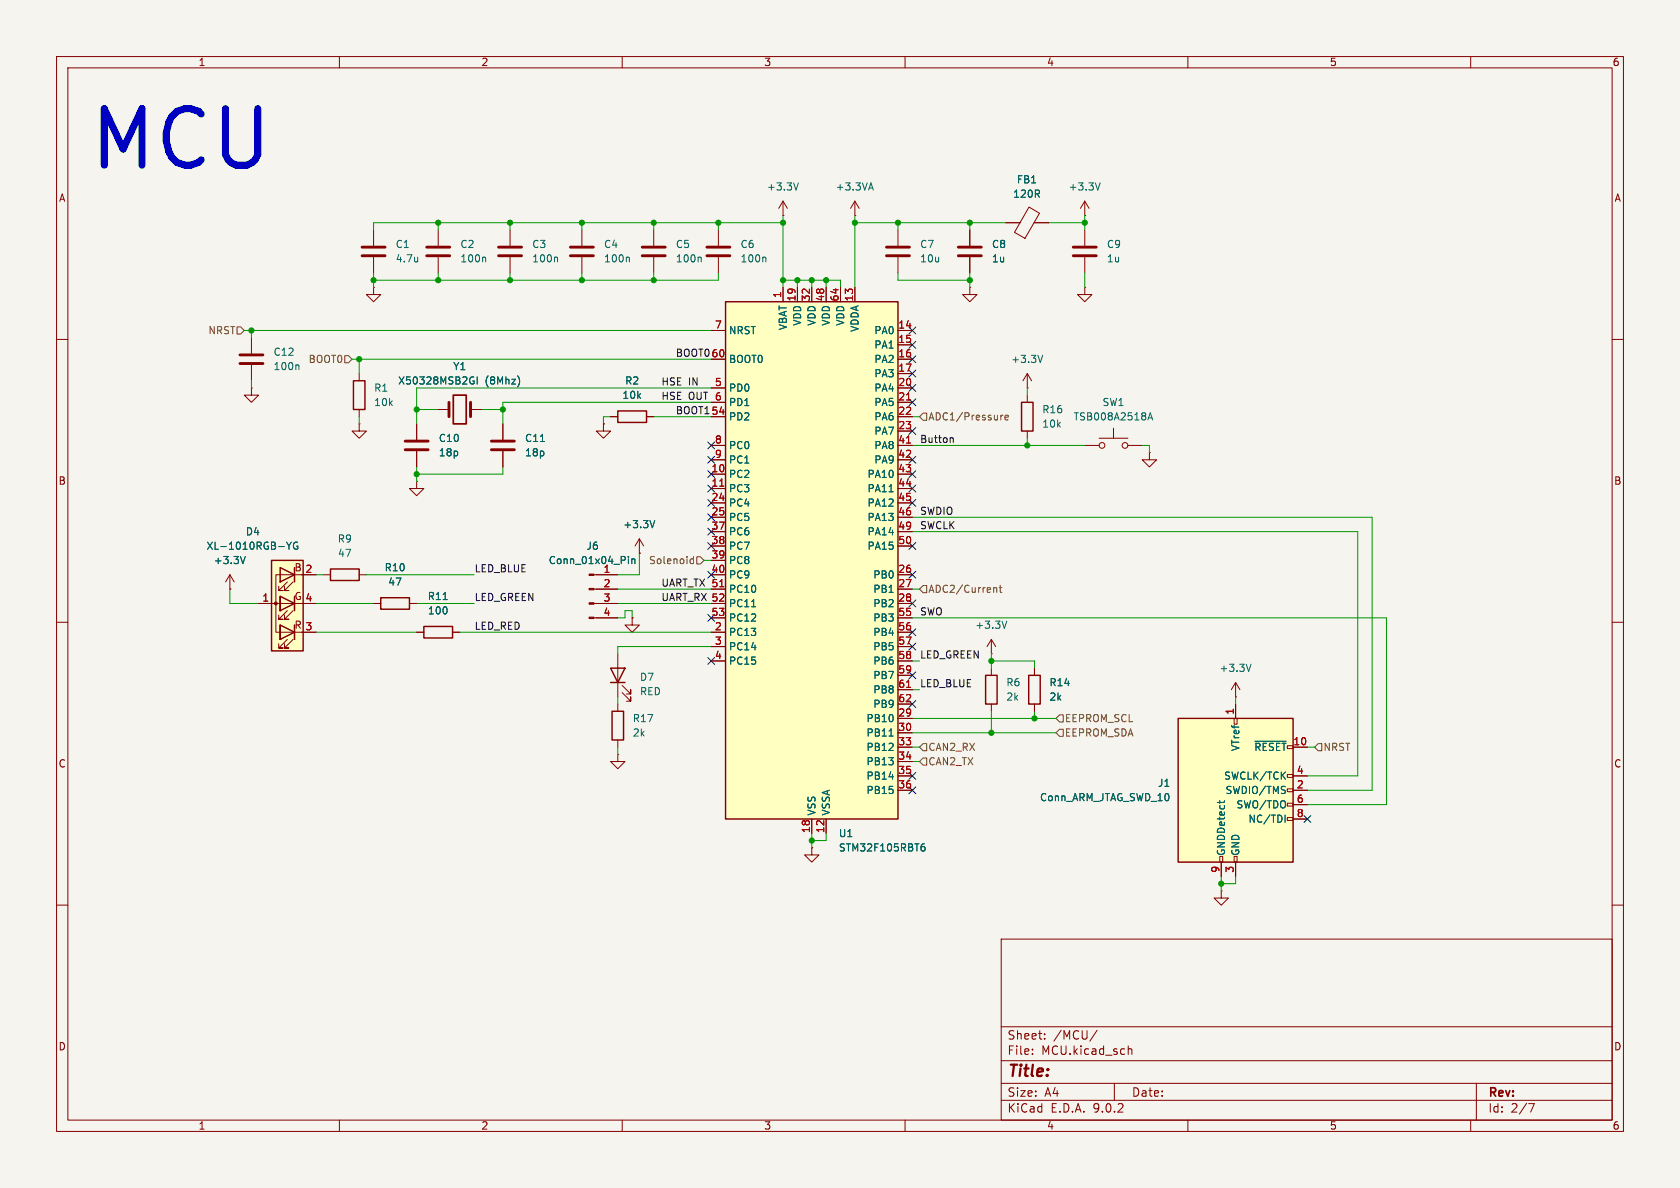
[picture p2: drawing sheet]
<svg xmlns="http://www.w3.org/2000/svg" width="297mm" height="210mm" viewBox="0 0 297 210" stroke-linecap="round" stroke-linejoin="round" font-family="sans-serif">
<path d="M0 0h297v210h-297z" fill="#f5f4ef" stroke="#f5f4ef" stroke-width=".18"/>
<g fill="none" stroke="#840000" stroke-width=".18">
<path d="M10 10h277v190h-277zM12 12h273v186h-273zM60 10v2M110 10v2M160 10v2M210 10v2M260 10v2M177.8 39.4h2.5M181.9 36.6l1.9 1.1-2.6 4.4-1.9-1zM182.8 39.4h2.6M44.4 59.7v2.8M66 50.8v1.3h1.3l-1.3 1.2-1.2-1.2h1.2"/>
<path d="M66 50.8h.1M102.9 40.6v2.8M102.9 45.5v2.8M158.7 40.6v2.8M158.7 45.5v2.8M171.4 40.6v2.8M171.4 45.5v2.8M10 60h2M44.4 68.6v1.3h1.3l-1.3 1.2-1.2-1.2h1.2M44.4 68.6h.1M44.4 64.5v2.8M73.7 74.9v2.8"/>
<path d="M73.7 79.8v2.8M285 60h2M73.7 85.1v1.3h1.2l-1.2 1.2-1.3-1.2h1.3M73.7 85.1h.1M113 97.8h.1M113 95.3l-.7 1.2M113 95.3l.8 1.2M113 95.3v2.5M10 110h2M57.1 101.6h1.3M63.5 101.6h1.3M285 110h2"/>
<path d="M143.5 149.9v1.2h1.3l-1.3 1.3-1.3-1.3h1.3M143.5 149.9h.1M10 160h2M177 166h108v32h-108zM285 160h2M60 198v2M110 198v2M160 198v2M177 194.5h108M177 191.5h108M177 187.5h108M177 181.5h108"/>
<path d="M182.5 186.3v.1M182.5 185.5v.1M184.7 183.6v.1M184.7 182.8v.1M194 182.1l-1.3 2M197 191.5v3M199.5 184.9v1.5M199.5 185.5l.2-.1 .3 .1 .1 .9M210 198v2M260 198v2M261 191.5v6.5M270.2 195.1h1l-.6 1.5"/>
</g>
<path d="M58.4 100.6h5.1v2h-5.1z" fill="none" stroke="#840000" stroke-width=".25"/>
<path d="M100.8 43.7h4.1M100.8 45.2h4.1M156.7 43.7h4.1M156.7 45.2h4.1M169.4 43.7h4.1M169.4 45.2h4.1M42.4 62.7h4.1M42.4 64.3h4.1M71.6 78h4.1M71.6 79.5h4.1" fill="none" stroke="#840000" stroke-width=".51"/>
<path d="M111.1 45.5l.2 .1v.7M52.7 64.5l.1 .2v.6M115.8 92l-.5 1.3" fill="none" stroke="#006464" stroke-width=".18"/>
<path d="M208.3 127h20.3v25.4h-20.3z" fill="#ffffc2"/>
<path d="M62.5 67.3h2v5.1h-2zM109.2 72.6h5.1v2.1h-5.1zM180.6 71.1h2v5.1h-2zM67.3 105.7h5.1v2h-5.1zM74.9 110.7h5.1v2.1h-5.1zM107.9 118.1h2.6l-1.3 2.6zM174.2 119.4h2.1v5.1h-2.1zM181.9 119.4h2v5.1h-2zM107.9 120.7h2.6M108.2 125.7h2v5.1h-2zM208.3 127h20.3v25.4h-20.3z" fill="none" stroke="#840000" stroke-width=".25"/>
<g fill="none" stroke="#840000" stroke-width=".18">
<path d="M138.4 38.1h.1M138.4 35.6l-.7 1.2M138.4 35.6l.8 1.2M138.4 35.6v2.5M151.1 38.1h.1M151.1 35.6l-.7 1.2M151.1 35.6l.8 1.2M151.1 35.6v2.5M66 40.6v2.8M66 45.5v2.8M77.5 40.6v2.8M77.5 45.5v2.8"/>
<path d="M90.2 40.6v2.8M90.2 45.5v2.8M115.6 40.6v2.8M115.6 45.5v2.8M127 40.6v2.8M127 45.5v2.8M171.4 50.8v1.3h1.3l-1.3 1.2-1.2-1.2h1.2M171.4 50.8h.1M191.8 50.8v1.3h1.2l-1.2 1.2-1.3-1.2h1.3M191.8 50.8h.1M191.8 40.6v2.8M191.8 45.5v2.8"/>
<path d="M63.5 74.9v1.3h1.3l-1.3 1.3-1.3-1.3h1.3M63.5 74.9h.1M63.5 66v1.3M63.5 72.4v1.3M77.5 72.4h1.9M83.2 72.4h1.9M88.9 74.9v2.8M88.9 79.8v2.8M106.7 74.9v1.3h1.2l-1.2 1.3-1.3-1.3h1.3M106.7 74.9h.1M107.9 73.7h1.3M114.3 73.7h1.3"/>
<path d="M181.6 68.6h.1M181.6 66l-.8 1.3M181.6 66l.8 1.3M181.6 66v2.6M181.6 69.9v1.2M181.6 76.2v1.3M203.2 80v1.3h1.3l-1.3 1.3-1.3-1.3h1.3M203.2 80h.1M40.6 104.1h.1M40.6 101.6l-.7 1.3M40.6 101.6l.8 1.3M40.6 101.6v2.5"/>
<path d="M66 106.7h1.3M72.4 106.7h1.3M73.7 111.8h1.2M80 111.8h1.3M105 106.7h4.2M105 101.6h4.2M105 104.1h4.2M105 109.2h4.2M109.2 115.6v7.6M111.8 109.2v1.3h1.2l-1.2 1.3-1.3-1.3h1.3M111.8 109.2h.1M175.3 115.6h.1"/>
<path d="M175.3 113v2.6M175.3 118.1v1.3M175.3 113l-.8 1.3M175.3 113l.7 1.3M182.9 118.1v1.3M109.2 133.4v1.2h1.3l-1.3 1.3-1.3-1.3h1.3M109.2 133.4h.1M109.2 124.5v1.2M109.2 130.8v1.3M110 122.4l1.5 1.6v-.8v.8h-.8M110 121.2l1.5 1.5v-.8v.8h-.8M175.3 124.5v1.2"/>
<path d="M182.9 124.5v1.2M218.2 127h.5v1h-.5zM218.4 123.2h.1M218.4 120.7v2.5M218.4 124.5v2.5M218.4 120.7l-.7 1.2M218.4 120.7l.8 1.2M227.6 136.9h1v.5h-1zM227.6 139.4h1v.6h-1zM228.6 132.1h2.5M228.6 137.2h2.5M228.6 139.7h2.5"/>
<path d="M215.6 151.4h.6v1h-.6zM215.9 157.5v1.3h1.3l-1.3 1.2-1.3-1.2h1.3M215.9 157.5h.1M215.9 152.4v2.5M218.2 151.4h.5v1h-.5zM218.4 152.4v2.5M227.6 142h1v.5h-1zM227.6 144.5h1v.5h-1zM228.6 142.2h2.5M228.6 144.8h2.5"/>
</g>
<g fill="none" stroke="#006464" stroke-width=".18">
<path d="M141.2 32.3l-.5 1.3M153.7 33.2h.6M154 32.3l.4 1.3M73.8 45.5v.8M73.8 46.2h.1M85.7 45.5l.2 .1v.7M98.4 45.5l.2 .1v.7M123.8 45.5l.2 .1v.7M135.2 45.5l.2 .1v.7M83.5 66.6l.3 .1M83.6 67.3h.2v.5l-.3 .1M84.4 66.6v1.3"/>
<path d="M91.7 66.7l.2 .6-.2 .8M95.5 78h.8M184.3 62.8l-.4 1.3M43.4 98.4l-.5 1.2M111.1 98.4v.1M111.1 98.8v.8M111.7 98.8v.8M111.7 98.9l.2-.1 .3 .1v.7M78.3 106h.8M178 109.8l-.4 1.3M221.2 117.4l-.5 1.3M221.9 131h5.5"/>
<path d="M215.6 141.5v.5M216.5 141.5l-.1 .3M227.2 144.1v1.3"/>
</g>
<g fill="none" stroke="#840000" stroke-width=".51">
<path d="M64 43.7h4.1M64 45.2h4.1M75.4 43.7h4.1M75.4 45.2h4.1M88.1 43.7h4.1M88.1 45.2h4.1M113.5 43.7h4.1M113.5 45.2h4.1M125 43.7h4M125 45.2h4M189.7 43.7h4.1M189.7 45.2h4.1"/>
<path d="M79.4 71.1v2.6M83.2 71.1v2.6M86.9 78h4M86.9 79.5h4"/>
</g>
<path d="M80.1 69.9h2.3v5h-2.3z" fill="none" stroke="#840000" stroke-width=".3"/>
<g fill="#840000" stroke="#840000" stroke-width=".18">
<path d="M104.1 101.5h.9v.2h-.9z"/>
<path d="M104.1 104h.9v.3h-.9z"/>
<path d="M104.1 106.6h.9v.2h-.9z"/>
<path d="M104.1 109.1h.9v.2h-.9z"/>
</g>
<path d="M48 99.1h5.6v16h-5.6z" fill="#ffffc2"/>
<path d="M48 99.1h5.6v16h-5.6zM49.5 110.5l2.6 1.3-2.6 1.2zM49.5 105.4l2.6 1.3-2.6 1.3zM49.5 100.3l2.6 1.3-2.6 1.3zM52.1 100.3v2.6M52.1 105.4v2.6M52.1 110.5v2.5" fill="none" stroke="#840000" stroke-width=".25"/>
<g fill="none" stroke="#840000" stroke-width=".18">
<path d="M191.8 38.1h.1M191.8 35.6l-.8 1.2M191.8 35.6l.7 1.2M191.8 35.6v2.5M191.8 78.7h2.5M194.3 77.5h5.1M196.8 75.7v1.8M199.4 78.7h2.5M45.7 106.7h6.4M49.5 113h.1M49.5 110.5v2.5zM49.5 108h.1"/>
<path d="M49.5 105.4v2.6zM50.8 113l-1.5 1.6h.7h-.7v-.8M50.8 108l-1.5 1.5h.7h-.7v-.8M50.8 102.9l-1.5 1.5h.7h-.7v-.8M51.8 113l-1.5 1.6h.8h-.8v-.8M51.8 108l-1.5 1.5h.8h-.8v-.8M51.8 102.9l-1.5 1.5h.8h-.8v-.8M52.1 110.5v2.5M52.1 105.4v2.6M52.1 101.6h-3.3v10.2h3.3M53.3 111.8h2.6M53.3 101.6h2.6"/>
<path d="M53.3 106.7h2.6"/>
<circle cx="194.8" cy="78.7" r=".51"/>
<circle cx="198.9" cy="78.7" r=".51"/>
</g>
<circle cx="48.8" cy="106.7" r=".25" fill="#840000" stroke="#840000" stroke-width=".18"/>
<path d="M194.5 32.3l-.4 1.3M202.9 74.2l.5-1.2 .4 1.2M203 73.9h.7M50.7 95.8l.4 .7M51.1 96.5v.6M51.5 95.8l-.4 .7M52.6 95.9a.59 .59 0 0 0-.7 .6 .59 .59 0 0 0 .7 .5l.1-.4h-.3" fill="none" stroke="#006464" stroke-width=".18"/>
<path d="M128.3 53.3h30.4v91.5h-30.4z" fill="#ffffc2"/>
<path d="M128.3 53.3h30.4v91.5h-30.4z" fill="none" stroke="#840000" stroke-width=".25"/>
<g fill="none" stroke="#840000" stroke-width=".18">
<path d="M177.8 39.4h2.5M182.9 39.4h2.5M125.7 58.4h2.6M138.4 50.8v2.5M141 50.8v2.5M143.5 50.8v2.5M146 50.8v2.5M148.6 50.8v2.5M151.1 50.8v2.5M158.7 58.4h2.6M171.4 40.6v2.8M171.4 45.5v2.8"/>
<path d="M73.7 74.9v2.8M73.7 79.8v2.8M77.5 72.4h1.2M83.8 72.4h1.3M88.9 74.9v2.8M88.9 79.8v2.8M106.7 74.9h.1M107.9 73.7h1.3M114.3 73.7h1.3M125.7 63.5h2.6M125.7 68.6h2.6M125.7 71.1h2.6"/>
<path d="M125.7 73.7h2.6M125.7 78.7h2.6M158.7 63.5h2.6M158.7 68.6h2.6M158.7 71.1h2.6M158.7 73.7h2.6M158.7 78.7h2.6M158.7 61h2.6M158.7 66h2.6M158.7 76.2h2.6M113 97.8h.1M125.7 81.3h2.6"/>
<path d="M125.7 83.8h2.6M125.7 86.4h2.6M125.7 88.9h2.6M125.7 91.4h2.6M125.7 94h2.6M125.7 96.5h2.6M125.7 99.1h2.6M158.7 81.3h2.6M158.7 83.8h2.6M158.7 86.4h2.6M158.7 88.9h2.6M158.7 91.4h2.6"/>
<path d="M158.7 94h2.6M158.7 96.5h2.6M40.6 104.1h.1M45.7 106.7h2.6M53.3 101.6h2.6M53.3 106.7h2.6M53.3 111.8h2.6M66 106.7h1.3M72.4 106.7h1.3M73.7 111.8h1.2M80 111.8h1.3M105.4 101.6h3.8"/>
<path d="M105.4 104.1h3.8M105.4 106.7h3.8M105.4 109.2h3.8M111.8 109.2h.1M125.7 101.6h2.6M125.7 104.1h2.6M125.7 106.7h2.6M125.7 109.2h2.6M125.7 111.8h2.6M125.7 114.3h2.6M125.7 116.8h2.6M158.7 101.6h2.6"/>
<path d="M158.7 104.1h2.6M158.7 106.7h2.6M158.7 109.2h2.6M158.7 111.8h2.6M158.7 114.3h2.6M158.7 116.8h2.6M158.7 119.4h2.6M182.9 118.1v1.3M158.7 121.9h2.6M158.7 124.5h2.6M158.7 127h2.6M158.7 129.5h2.6"/>
<path d="M158.7 132.1h2.6M158.7 134.6h2.6M158.7 137.2h2.6M158.7 139.7h2.6M182.9 124.5v1.2M218.4 124.5v2.5M228.6 132.1h2.5M228.6 137.2h2.5M228.6 139.7h2.5M143.5 149.9h.1M143.5 144.8v2.5M146 144.8v2.5"/>
<path d="M215.9 152.4v2.5M218.4 152.4v2.5M228.6 142.2h2.5M228.6 144.8h2.5"/>
</g>
<path d="M160.3 70.7h.7M160.3 78.3h.7M127.2 85.9h.8M127.2 103.7h.8M160.3 121.5h.7" fill="none" stroke="#a90000" stroke-width=".18"/>
<g fill="none" stroke="#006464" stroke-width=".18">
<path d="M83.5 66.6l.3 .1M83.6 67.3h.2v.5l-.3 .1M84.4 66.6v1.3M91.7 66.7l.2 .6-.2 .8M95.5 78h.8M43.4 98.4l-.5 1.2M50.7 95.8l.4 .7M51.1 96.5v.6M51.5 95.8l-.4 .7M52.6 95.9a.59 .59 0 0 0-.7 .6 .59 .59 0 0 0 .7 .5l.1-.4h-.3M111.1 98.4v.1M111.1 98.8v.8"/>
<path d="M111.7 98.8v.8M111.7 98.9l.2-.1 .3 .1v.7M115.8 92l-.5 1.3M157.2 86.9h.7M78.3 106h.8M132.9 107.3h.7M157.2 130.1h.7M221.9 131h5.5M162.9 149.7h.4l.2 .2-.1 .5h-.5M163.4 149.2l-.4 .1M215.6 141.5v.5M216.5 141.5l-.1 .3"/>
<path d="M227.2 144.1v1.3"/>
</g>
<g fill="none" stroke="#725600" stroke-width=".18">
<path d="M41.9 57.8h.6l.7 .6-.7 .7h-.6zM61 62.9h.6l.6 .6-.6 .6h-.6zM163.2 73h.6v1.3h-.6l-.6-.6zM176.9 73.4v.8M177.3 73.4l-.4 .2M177.7 73.8l.6-.1-.1-.2-.4-.1-.1 .2v.6h.5M122 99.4l.2 .2h.4M122.6 98.4v1.2M122.6 98.9l-.4-.1-.2 .2M123.2 98.4h.6l.7 .7-.7 .6h-.6zM163.2 103.5h.6v1.3h-.6l-.6-.7zM175.7 104l.2-.1h.3v.8"/>
<path d="M176.6 103.9h.5M176.8 103.4v1.1l.3 .2M163.2 134h.6v1.3h-.6l-.6-.7zM163.2 131.4h.6v1.3h-.6l-.6-.6zM186.7 129.5l.6-.6h.7v1.3h-.7zM187.3 126.4h.7v1.2h-.7l-.6-.6zM233 131.4h.7v1.3h-.7l-.6-.6z"/>
</g>
<path d="M168.2 77.4l.3 .2v.6" fill="none" stroke="#0f0f0f" stroke-width=".18"/>
<g fill="none" stroke="#009600" stroke-width=".18">
<path d="M77.5 39.4v1.2M90.2 39.4v1.2M102.9 39.4v1.2M115.6 39.4v1.2M127 39.4v1.2M138.4 39.4h-72.4v1.2M138.4 38.1v12.7M151.1 39.4h26.7M151.1 38.1v12.7M158.7 39.4v1.2M171.4 39.4v1.2M185.4 39.4h6.4"/>
<path d="M191.8 38.1v2.5M43.2 58.4h82.5M44.4 58.4v1.3M66 48.3v2.5M77.5 48.3v1.2M90.2 48.3v1.2M102.9 48.3v1.2M115.6 48.3v1.2M127 48.3v1.2h-61M138.4 49.5h10.2v1.3M141 49.5v1.3M143.5 49.5v1.3"/>
<path d="M146 49.5v1.3M158.7 48.3v1.2h12.7M171.4 48.3v2.5M191.8 48.3v2.5M44.4 67.3v1.3M62.2 63.5h63.5M63.5 63.5v2.5M63.5 73.7v1.2M73.7 72.4h3.8M85.1 72.4h3.8M107.9 73.7h-1.2v1.2M115.6 73.7h10.1"/>
<path d="M125.7 71.1h-36.8v3.8M125.7 68.6h-52v6.3M161.3 78.7h30.5M161.3 73.7h1.3M181.6 68.6v1.3M181.6 77.5v1.2M201.9 78.7h1.3v1.3M73.7 82.6v2.5M88.9 82.6v1.2h-15.2M113 97.8v3.8h-3.8M124.5 99.1h1.2M161.3 94h78.7v43.2h-8.9"/>
<path d="M161.3 91.4h81.3v48.3h-11.5M40.6 104.1v2.6h5.1M55.9 111.8h17.8M55.9 106.7h10.1M55.9 101.6h1.2M64.8 101.6h19M73.7 106.7h10.1M81.3 111.8h44.4M109.2 109.2h1.3v-1.2h1.3v1.2M109.2 106.7h16.5M109.2 104.1h16.5M125.7 114.3h-16.5v1.3"/>
<path d="M161.3 109.2h83.8v33h-14M161.3 104.1h1.3M161.3 116.8h1.3M175.3 116.8h7.6v1.3M175.3 115.6v2.5M109.2 123.2v1.3M109.2 132.1v1.3M161.3 132.1h1.3M161.3 127h25.4M161.3 129.5h25.4M161.3 121.9h1.3M161.3 134.6h1.3"/>
<path d="M175.3 125.7v3.8M182.9 125.7v1.3M218.4 123.2v1.3M231.1 132.1h1.3M143.5 147.3v2.6M146 147.3v1.3h-2.5M215.9 154.9v2.6M218.4 154.9v1.3h-2.5"/>
</g>
<g fill="none" stroke="#000084" stroke-width=".18">
<path d="M160.7 57.8l1.2 1.2M161.9 57.8l-1.2 1.2M125.1 78.1l1.2 1.2M126.3 78.1l-1.2 1.2M160.7 60.4l1.2 1.2M160.7 75.6l1.2 1.2M160.7 70.5l1.2 1.2M160.7 68l1.2 1.2M160.7 65.4l1.2 1.2M160.7 62.9l1.2 1.2M161.9 60.4l-1.2 1.2M161.9 65.4l-1.2 1.2"/>
<path d="M161.9 75.6l-1.2 1.2M161.9 70.5l-1.2 1.2M161.9 68l-1.2 1.2M161.9 62.9l-1.2 1.2M125.1 95.9l1.2 1.2M125.1 90.8l1.2 1.2M125.1 83.2l1.2 1.2M125.1 80.7l1.2 1.2M125.1 93.4l1.2 1.2M125.1 88.3l1.2 1.2M125.1 85.8l1.2 1.2M126.3 95.9l-1.2 1.2"/>
<path d="M126.3 90.8l-1.2 1.2M126.3 83.2l-1.2 1.2M126.3 80.7l-1.2 1.2M126.3 93.4l-1.2 1.2M126.3 88.3l-1.2 1.2M126.3 85.8l-1.2 1.2M160.7 88.3l1.2 1.2M160.7 85.8l1.2 1.2M160.7 80.7l1.2 1.2M160.7 83.2l1.2 1.2M160.7 95.9l1.2 1.2M161.9 88.3l-1.2 1.2"/>
<path d="M161.9 85.8l-1.2 1.2M161.9 80.7l-1.2 1.2M161.9 83.2l-1.2 1.2M161.9 95.9l-1.2 1.2M125.1 101l1.2 1.2M125.1 108.6l1.2 1.2M125.1 116.2l1.2 1.2M126.3 101l-1.2 1.2M126.3 108.6l-1.2 1.2M126.3 116.2l-1.2 1.2M160.7 106.1l1.2 1.2M160.7 101l1.2 1.2"/>
<path d="M160.7 118.8l1.2 1.2M160.7 113.7l1.2 1.2M160.7 111.2l1.2 1.2M161.9 106.1l-1.2 1.2M161.9 101l-1.2 1.2M161.9 118.8l-1.2 1.2M161.9 113.7l-1.2 1.2M161.9 111.2l-1.2 1.2M160.7 136.6l1.2 1.2M160.7 139.1l1.2 1.2M160.7 123.9l1.2 1.2M161.9 136.6l-1.2 1.2"/>
<path d="M161.9 139.1l-1.2 1.2M161.9 123.9l-1.2 1.2M230.5 144.2l1.2 1.2M231.7 144.2l-1.2 1.2"/>
</g>
<g fill="#009600" stroke="#009600" stroke-width=".18">
<circle cx="63.5" cy="63.5" r=".46"/>
<circle cx="66" cy="49.5" r=".46"/>
<circle cx="77.5" cy="49.5" r=".46"/>
<circle cx="73.7" cy="72.4" r=".46"/>
<circle cx="77.5" cy="39.4" r=".46"/>
<circle cx="44.4" cy="58.4" r=".46"/>
<circle cx="115.6" cy="49.5" r=".46"/>
<circle cx="90.2" cy="39.4" r=".46"/>
<circle cx="102.9" cy="39.4" r=".46"/>
<circle cx="102.9" cy="49.5" r=".46"/>
<circle cx="115.6" cy="39.4" r=".46"/>
<circle cx="90.2" cy="49.5" r=".46"/>
<circle cx="88.9" cy="72.4" r=".46"/>
<circle cx="73.7" cy="83.8" r=".46"/>
<circle cx="127" cy="39.4" r=".46"/>
<circle cx="143.5" cy="49.5" r=".46"/>
<circle cx="146" cy="49.5" r=".46"/>
<circle cx="138.4" cy="49.5" r=".46"/>
<circle cx="141" cy="49.5" r=".46"/>
<circle cx="151.1" cy="39.4" r=".46"/>
<circle cx="138.4" cy="39.4" r=".46"/>
<circle cx="215.9" cy="156.2" r=".46"/>
<circle cx="182.9" cy="127" r=".46"/>
<circle cx="175.3" cy="116.8" r=".46"/>
<circle cx="175.3" cy="129.5" r=".46"/>
<circle cx="181.6" cy="78.7" r=".46"/>
<circle cx="143.5" cy="148.6" r=".46"/>
<circle cx="191.8" cy="39.4" r=".46"/>
<circle cx="171.4" cy="39.4" r=".46"/>
<circle cx="158.7" cy="39.4" r=".46"/>
<circle cx="171.4" cy="49.5" r=".46"/>
</g>
<text font-size="13.9" fill="#0000c2" x="15.2" y="31.5">MCU</text>
<text font-size="2.8" fill="#840000" x="178" y="190.9">Title:</text>
<g font-size="2.1" fill="#840000">
<text x="178" y="184">Sheet:</text>
<text x="186.2" y="184">/MCU/</text>
<text x="178" y="186.7">File:</text>
<text x="184.1" y="186.7">MCU.kicad_sch</text>
<text x="178" y="196.9">KiCad</text>
<text x="178" y="194.1">Size:</text>
<text x="184.7" y="194.1">A4</text>
<text x="185.7" y="196.9">E.D.A.</text>
<text x="193.3" y="196.9">9.0.2</text>
<text x="200" y="194.1">Date:</text>
<text x="263" y="194.3">Rev:</text>
<text x="263" y="196.9">Id:</text>
<text x="267.1" y="196.9">2/7</text>
</g>
<g font-size="1.8" fill="#840000">
<text x="35" y="11.9">1</text>
<text x="85" y="11.9">2</text>
<text x="135" y="11.9">3</text>
<text x="185" y="11.9">4</text>
<text x="235" y="11.9">5</text>
<text x="285" y="11.9">6</text>
<text x="10.3" y="35.9">A</text>
<text x="285.3" y="35.9">A</text>
<text x="10.3" y="85.9">B</text>
<text x="285.3" y="85.9">B</text>
<text x="52" y="101.2">B</text>
<text x="52" y="106.3">G</text>
<text x="52" y="111.4">R</text>
<text x="10.3" y="135.9">C</text>
<text x="285.3" y="135.9">C</text>
<text x="10.3" y="185.9">D</text>
<text x="285.3" y="185.9">D</text>
<text x="35" y="199.9">1</text>
<text x="85" y="199.9">2</text>
<text x="135" y="199.9">3</text>
<text x="185" y="199.9">4</text>
<text x="235" y="199.9">5</text>
<text x="285" y="199.9">6</text>
</g>
<g font-size="1.8" fill="#006464">
<text x="135.5" y="33.9">+3.3V</text>
<text x="147.6" y="33.9">+3.3VA</text>
<text x="179" y="35.2">120R</text>
<text x="179.7" y="32.6">FB1</text>
<text x="188.8" y="33.9">+3.3V</text>
<text x="69.9" y="44">C1</text>
<text x="69.9" y="46.6">4.7u</text>
<text x="81.3" y="44">C2</text>
<text x="81.3" y="46.6">100n</text>
<text x="94" y="44">C3</text>
<text x="94" y="46.6">100n</text>
<text x="106.7" y="44">C4</text>
<text x="106.7" y="46.6">100n</text>
<text x="119.4" y="44">C5</text>
<text x="119.4" y="46.6">100n</text>
<text x="130.8" y="44">C6</text>
<text x="130.8" y="46.6">100n</text>
<text x="162.6" y="44">C7</text>
<text x="162.6" y="46.6">10u</text>
<text x="175.3" y="44">C8</text>
<text x="175.3" y="46.6">1u</text>
<text x="195.6" y="44">C9</text>
<text x="195.6" y="46.6">1u</text>
<text x="128.8" y="59.3">NRST</text>
<text x="139.3" y="58.5" transform="rotate(-90 139.3 58.5)">VBAT</text>
<text x="141.8" y="57.7" transform="rotate(-90 141.8 57.7)">VDD</text>
<text x="144.4" y="57.7" transform="rotate(-90 144.4 57.7)">VDD</text>
<text x="146.9" y="57.7" transform="rotate(-90 146.9 57.7)">VDD</text>
<text x="149.5" y="57.7" transform="rotate(-90 149.5 57.7)">VDD</text>
<text x="152" y="58.8" transform="rotate(-90 152 58.8)">VDDA</text>
<text x="154.5" y="59.3">PA0</text>
<text x="48.3" y="65.6">100n</text>
<text x="48.3" y="63.1">C12</text>
<text x="80" y="65.6">Y1</text>
<text x="128.8" y="64.4">BOOT0</text>
<text x="154.5" y="61.8">PA1</text>
<text x="154.5" y="64.4">PA2</text>
<text x="178.7" y="64.4">+3.3V</text>
<text x="66" y="69.4">R1</text>
<text x="66" y="72">10k</text>
<text x="70.3" y="68.2">X50328MSB2GI</text>
<text x="85.7" y="68.2">(8Mhz)</text>
<text x="109.9" y="70.7">10k</text>
<text x="110.4" y="68.2">R2</text>
<text x="128.8" y="69.4">PD0</text>
<text x="128.8" y="72">PD1</text>
<text x="154.5" y="66.9">PA3</text>
<text x="154.5" y="69.4">PA4</text>
<text x="154.5" y="72">PA5</text>
<text x="194.8" y="72">SW1</text>
<text x="128.8" y="74.5">PD2</text>
<text x="154.5" y="74.5">PA6</text>
<text x="154.5" y="77.1">PA7</text>
<text x="184.2" y="75.8">10k</text>
<text x="184.2" y="73.3">R16</text>
<text x="189.7" y="74.5">TSB008A2518A</text>
<text x="77.5" y="78.3">C10</text>
<text x="77.5" y="80.9">18p</text>
<text x="92.7" y="78.3">C11</text>
<text x="92.7" y="80.9">18p</text>
<text x="128.8" y="79.6">PC0</text>
<text x="128.8" y="82.1">PC1</text>
<text x="154.5" y="79.6">PA8</text>
<text x="154.5" y="82.1">PA9</text>
<text x="128.8" y="84.7">PC2</text>
<text x="128.8" y="87.2">PC3</text>
<text x="128.8" y="89.8">PC4</text>
<text x="153.3" y="84.7">PA10</text>
<text x="153.3" y="87.2">PA11</text>
<text x="153.3" y="89.8">PA12</text>
<text x="43.4" y="94.8">D4</text>
<text x="110.1" y="93.6">+3.3V</text>
<text x="128.8" y="92.3">PC5</text>
<text x="128.8" y="94.8">PC6</text>
<text x="153.3" y="92.3">PA13</text>
<text x="153.3" y="94.8">PA14</text>
<text x="36.4" y="97.4">XL-1010RGB-YG</text>
<text x="37.7" y="99.9">+3.3V</text>
<text x="59.6" y="96.1">R9</text>
<text x="59.6" y="98.7">47</text>
<text x="67.9" y="101.2">R10</text>
<text x="96.9" y="99.9">Conn_01x04_Pin</text>
<text x="103.6" y="97.4">J6</text>
<text x="128.8" y="97.4">PC7</text>
<text x="128.8" y="99.9">PC8</text>
<text x="153.3" y="97.4">PA15</text>
<text x="68.5" y="103.7">47</text>
<text x="75.5" y="106.3">R11</text>
<text x="128.8" y="102.5">PC9</text>
<text x="128.8" y="105">PC10</text>
<text x="128.8" y="107.5">PC11</text>
<text x="154.3" y="102.5">PB0</text>
<text x="154.3" y="105">PB1</text>
<text x="154.3" y="107.5">PB2</text>
<text x="75.6" y="108.8">100</text>
<text x="128.8" y="110.1">PC12</text>
<text x="128.8" y="112.6">PC13</text>
<text x="154.3" y="110.1">PB3</text>
<text x="154.3" y="112.6">PB4</text>
<text x="172.3" y="111.4">+3.3V</text>
<text x="128.8" y="115.2">PC14</text>
<text x="128.8" y="117.7">PC15</text>
<text x="154.3" y="115.2">PB5</text>
<text x="154.3" y="117.7">PB6</text>
<text x="215.5" y="119">+3.3V</text>
<text x="113" y="120.6">D7</text>
<text x="113" y="123.1">RED</text>
<text x="154.3" y="120.2">PB7</text>
<text x="154.3" y="122.8">PB8</text>
<text x="154.3" y="125.3">PB9</text>
<text x="177.8" y="121.5">R6</text>
<text x="177.8" y="124.1">2k</text>
<text x="185.4" y="121.5">R14</text>
<text x="185.4" y="124.1">2k</text>
<text x="111.8" y="127.9">R17</text>
<text x="111.8" y="130.4">2k</text>
<text x="153.1" y="127.9">PB10</text>
<text x="153.1" y="130.4">PB11</text>
<text x="153.1" y="132.9">PB12</text>
<text x="153.1" y="135.5">PB13</text>
<text x="219.3" y="132.9" transform="rotate(-90 219.3 132.9)">VTref</text>
<text x="221.6" y="132.9">~{RESET}</text>
<text x="153.1" y="138">PB14</text>
<text x="153.1" y="140.6">PB15</text>
<text x="183.8" y="141.8">Conn_ARM_JTAG_SWD_10</text>
<text x="204.6" y="139.3">J1</text>
<text x="216.3" y="138">SWCLK/TCK</text>
<text x="216.6" y="140.6">SWDIO/TMS</text>
<text x="218.5" y="143.1">SWO/TDO</text>
<text x="144.4" y="144.3" transform="rotate(-90 144.4 144.3)">VSS</text>
<text x="146.9" y="144.3" transform="rotate(-90 146.9 144.3)">VSSA</text>
<text x="148.2" y="148.2">U1</text>
<text x="220.6" y="145.6">NC/TDI</text>
<text x="148.2" y="150.7">STM32F105RBT6</text>
<text x="216.8" y="151.4" transform="rotate(-90 216.8 151.4)">GNDDetect</text>
<text x="219.3" y="151.4" transform="rotate(-90 219.3 151.4)">GND</text>
</g>
<g font-size="1.8" fill="#a90000">
<text x="138.2" y="52.8" transform="rotate(-90 138.2 52.8)">1</text>
<text x="140.7" y="53.4" transform="rotate(-90 140.7 53.4)">19</text>
<text x="143.3" y="53.4" transform="rotate(-90 143.3 53.4)">32</text>
<text x="145.8" y="53.4" transform="rotate(-90 145.8 53.4)">48</text>
<text x="148.3" y="53.4" transform="rotate(-90 148.3 53.4)">64</text>
<text x="150.9" y="53.4" transform="rotate(-90 150.9 53.4)">13</text>
<text x="126.3" y="58.2">7</text>
<text x="158.7" y="58.2">14</text>
<text x="125.7" y="63.2">60</text>
<text x="158.7" y="60.7">15</text>
<text x="158.7" y="63.2">16</text>
<text x="158.7" y="65.8">17</text>
<text x="126.3" y="68.3">5</text>
<text x="126.3" y="70.9">6</text>
<text x="158.7" y="68.3">20</text>
<text x="158.7" y="70.9">21</text>
<text x="125.7" y="73.4">54</text>
<text x="158.7" y="73.4">22</text>
<text x="158.7" y="75.9">23</text>
<text x="125.7" y="83.6">10</text>
<text x="126.3" y="78.5">8</text>
<text x="126.3" y="81">9</text>
<text x="158.7" y="78.5">41</text>
<text x="158.7" y="81">42</text>
<text x="158.7" y="83.6">43</text>
<text x="125.7" y="86.1">11</text>
<text x="125.7" y="88.6">24</text>
<text x="158.7" y="86.1">44</text>
<text x="158.7" y="88.6">45</text>
<text x="125.7" y="91.2">25</text>
<text x="125.7" y="93.7">37</text>
<text x="158.7" y="91.2">46</text>
<text x="158.7" y="93.7">49</text>
<text x="53.9" y="101.3">2</text>
<text x="106.6" y="101.3">1</text>
<text x="125.7" y="96.3">38</text>
<text x="125.7" y="98.8">39</text>
<text x="125.7" y="101.3">40</text>
<text x="158.7" y="96.3">50</text>
<text x="158.7" y="101.3">26</text>
<text x="46.3" y="106.4">1</text>
<text x="53.9" y="106.4">4</text>
<text x="106.6" y="103.9">2</text>
<text x="106.6" y="106.4">3</text>
<text x="125.7" y="103.9">51</text>
<text x="125.7" y="106.4">52</text>
<text x="158.7" y="103.9">27</text>
<text x="158.7" y="106.4">28</text>
<text x="53.9" y="111.5">3</text>
<text x="106.6" y="109">4</text>
<text x="125.7" y="109">53</text>
<text x="126.3" y="111.5">2</text>
<text x="158.7" y="109">55</text>
<text x="158.7" y="111.5">56</text>
<text x="126.3" y="114">3</text>
<text x="126.3" y="116.6">4</text>
<text x="158.7" y="114">57</text>
<text x="158.7" y="116.6">58</text>
<text x="158.7" y="119.1">59</text>
<text x="158.7" y="121.7">61</text>
<text x="158.7" y="124.2">62</text>
<text x="158.7" y="126.7">29</text>
<text x="158.7" y="129.3">30</text>
<text x="158.7" y="131.8">33</text>
<text x="218.2" y="126.4" transform="rotate(-90 218.2 126.4)">1</text>
<text x="228.6" y="131.8">10</text>
<text x="158.7" y="134.4">34</text>
<text x="158.7" y="136.9">35</text>
<text x="229.2" y="136.9">4</text>
<text x="158.7" y="139.4">36</text>
<text x="229.2" y="139.4">2</text>
<text x="229.2" y="142">6</text>
<text x="143.3" y="147.4" transform="rotate(-90 143.3 147.4)">18</text>
<text x="145.8" y="147.4" transform="rotate(-90 145.8 147.4)">12</text>
<text x="229.2" y="144.5">8</text>
<text x="215.6" y="154.4" transform="rotate(-90 215.6 154.4)">9</text>
<text x="218.2" y="154.4" transform="rotate(-90 218.2 154.4)">3</text>
</g>
<g font-size="1.8" fill="#725600">
<text x="36.7" y="59.3">NRST</text>
<text x="54.5" y="64.4">BOOT0</text>
<text x="164" y="74.5">ADC1/Pressure</text>
<text x="114.6" y="99.9">Solenoid</text>
<text x="164" y="105">ADC2/Current</text>
<text x="188.2" y="130.4">EEPROM_SDA</text>
<text x="188.2" y="127.9">EEPROM_SCL</text>
<text x="164" y="135.5">CAN2_TX</text>
<text x="164" y="132.9">CAN2_RX</text>
<text x="233.9" y="132.9">NRST</text>
</g>
<g font-size="1.8" fill="#0f0f0f">
<text x="119.4" y="63.2">BOOT0</text>
<text x="116.8" y="68.2">HSE IN</text>
<text x="116.8" y="70.8">HSE OUT 6</text>
<text x="119.4" y="73.3">BOOT1</text>
<text x="162.6" y="78.4">Button</text>
<text x="162.6" y="91.1">SWDIO</text>
<text x="162.6" y="93.6">SWCLK</text>
<text x="83.8" y="101.3">LED_BLUE</text>
<text x="83.8" y="106.3">LED_GREEN</text>
<text x="116.8" y="106.3">UART_RX 52</text>
<text x="116.8" y="103.8">UART_TX 51</text>
<text x="83.8" y="111.4">LED_RED</text>
<text x="162.6" y="108.9">SWO</text>
<text x="162.6" y="116.5">LED_GREEN</text>
<text x="162.6" y="121.6">LED_BLUE</text>
</g>
</svg>
